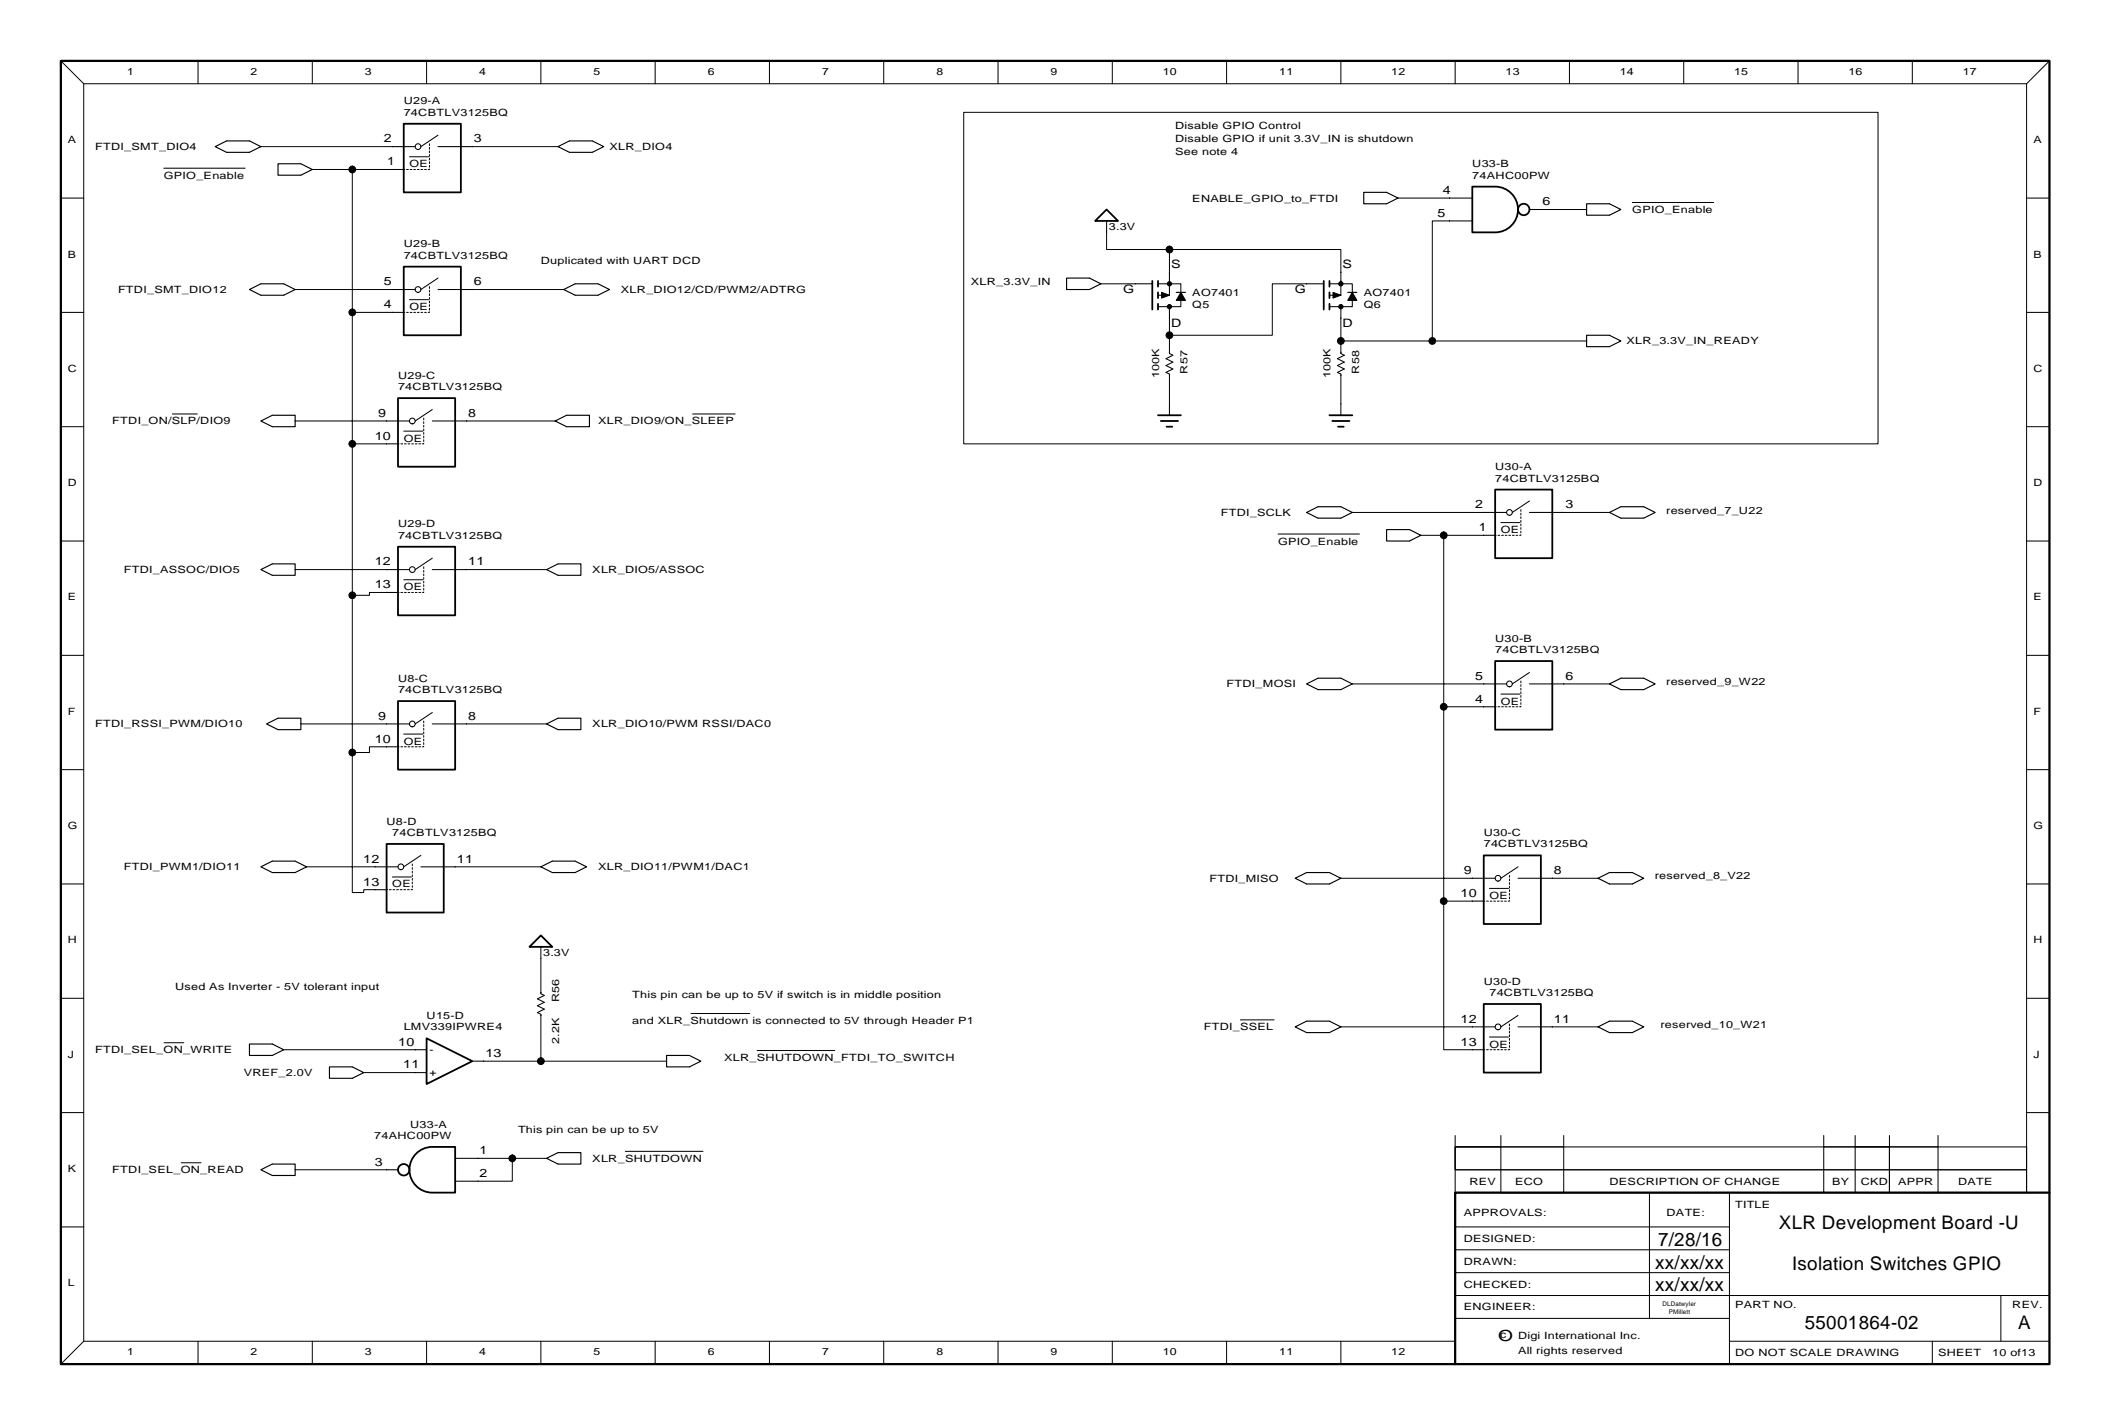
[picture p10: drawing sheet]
<svg xmlns="http://www.w3.org/2000/svg" width="469mm" height="317mm" viewBox="0 0 469 317" stroke-linecap="round" stroke-linejoin="round" font-family="sans-serif">
<g fill="none" stroke="#000" stroke-width=".22">
<path d="M13.5 13.5l5.1 5.1M18.6 18.6h431.8M18.6 18.6v279.4M44 13.5v5.1M69.4 13.5v5.1M94.8 13.5v5.1M120.2 13.5v5.1M145.6 13.5v5.1M171 13.5v5.1M196.4 13.5v5.1M221.8 13.5v5.1M247.2 13.5v5.1"/>
<path d="M272.6 13.5v5.1M298 13.5v5.1M323.4 13.5v5.1M348.8 13.5v5.1M374.2 13.5v5.1M399.6 13.5v5.1M425 13.5v5.1M450.4 18.6v246.4M455.5 13.5l-5.1 5.1M36.4 37.4h18.1M58 32.6h29.2M69.4 37.7h17.8"/>
<path d="M78.3 37.7v94.6M91 34.8h4.2M105 32.6h19M214.2 25h203.2v73.6h-203.2zM13.5 44h5.1M245.9 51.6v3.8h14M259.9 55.4h38.1v5.1M259.9 55.4v5.1M310.7 44h11.4M322.1 49.1h-3.8v26.7M342.5 46.5h10.1M362.8 45h18.1"/>
<path d="M450.4 44h5.1M13.5 69.4h5.1M65.6 64.3h21.6M78.3 69.4h8.9M91 66.6h4.2M105 64.3h20.3M244.7 63.1h7.6M259.9 70.7v7.6M290.4 63.1h-7.6v11.4h-22.9M298 70.7v7.6M298 75.8h54.6M450.4 69.4h5.1"/>
<path d="M13.5 94.8h5.1M38.3 92h5.6M65.6 93.5h20.3M78.3 98.6h7.6M89.7 95.8h4.3M103.7 93.5h19.7M153.9 92h9.5M259.9 83.4v6.3M298 83.4v6.3M450.4 94.8h5.1M284 118.7h18.1M300.5 113.9h29.3"/>
<path d="M315.8 118.9h14M320.9 118.9v81.3M333.6 116.1h4.2M347.5 113.9h10.2M13.5 120.2h5.1M65.6 126.6h20.3M78.3 132.3v66h2.5v-.6h2.6M85.9 131.6h-3.8v.7h-3.8M89.7 128.8h4.3M103.7 126.6h17.8M450.4 120.2h5.1M13.5 145.6h5.1"/>
<path d="M300.5 152h29.3M320.9 157h8.9M333.6 154.2h4.2M347.5 152h10.2M450.4 145.6h5.1M13.5 171h5.1M66.9 160.8h19M85.9 165.9h-3.8v1.3h-3.8M89.7 163.1h4.3M103.7 160.8h17.8M450.4 171h5.1M13.5 196.4h5.1"/>
<path d="M68.1 192.6h15.3M87.2 194.9h4.2M101.2 192.6h19M298 195.1h29.2M331 197.4h4.3M345 195.1h10.2M450.4 196.4h5.1M120.2 212.9v7.6M320.9 200.2v33h6.3M320.9 200.2h6.3M13.5 221.8h5.1M36.5 231.7h4.4"/>
<path d="M63.1 233.2h29.2M80.8 238.3h11.5M107.5 235.8h40.6M120.2 225.6v10.2M153.6 225.2h13M168.3 233.4h17.2M275.7 226.6h7.5M298 228.2h29.2M331 230.4h4.3M345 228.2h10.2M450.4 221.8h5.1M13.5 247.2h5.1"/>
<path d="M40.3 258.4h4.4M65.6 259.9h20.3M106.2 257.4h15.3M113.9 257.4v5h-7.7M139 255.8h17.2M323.4 254.8h10.2v5.1h-10.2zM323.4 254.8h127v5.1h-127zM323.4 252.3v2.5M333.6 259.9h116.8v5.1h-116.8zM333.6 252.3v2.5M347.5 252.3v2.5M405.3 252.3v2.5"/>
<path d="M412.3 252.3v2.5M419.9 252.3v2.5M430.7 252.3v2.5M450.4 247.2h5.1M13.5 272.6h5.1M323.4 265h61v7.6h-61zM323.4 265v-10.2h24.1v10.2h-13.9M323.4 277.7h61M366.6 265v27.9M384.4 272.6v30.5M405.3 265v-10.2h14.6v10.2h-5.1M412.3 265v-10.2h7.6v10.2h1.9"/>
<path d="M419.9 265v-10.2h10.8v10.2h-3.2M18.6 298h304.8M18.6 298l-5.1 5.1M44 298v5.1M69.4 298v5.1M94.8 298v5.1M120.2 298v5.1M145.6 298v5.1M171 298v5.1M196.4 298v5.1M221.8 298v5.1M247.2 298v5.1"/>
<path d="M272.6 298v5.1M298 298v5.1M323.4 287.8h132.1M323.4 292.9h61M323.4 282.8h61M384.4 298h71.1M429.5 298v5.1M444.7 287.8v10.2"/>
<circle cx="245.9" cy="51.6" r=".01"/>
<circle cx="259.9" cy="89.7" r=".01"/>
<circle cx="298" cy="89.7" r=".01"/>
<circle cx="120.2" cy="212.9" r=".01"/>
</g>
<g fill="#000" stroke="#000" stroke-width=".22">
<circle cx="58" cy="32.6" r=".01"/>
<circle cx="69.4" cy="37.7" r=".01"/>
<circle cx="78.3" cy="37.7" r=".75"/>
<circle cx="87.2" cy="32.6" r=".01"/>
<circle cx="87.2" cy="37.7" r=".01"/>
<circle cx="105" cy="32.6" r=".01"/>
<circle cx="124" cy="32.6" r=".01"/>
<circle cx="259.9" cy="55.4" r=".75"/>
<circle cx="310.7" cy="44" r=".01"/>
<circle cx="322.1" cy="44" r=".01"/>
<circle cx="322.1" cy="49.1" r=".01"/>
<circle cx="342.5" cy="46.5" r=".01"/>
<circle cx="352.6" cy="46.5" r=".01"/>
<circle cx="65.6" cy="64.3" r=".01"/>
<circle cx="78.3" cy="69.4" r=".75"/>
<circle cx="87.2" cy="64.3" r=".01"/>
<circle cx="87.2" cy="69.4" r=".01"/>
<circle cx="105" cy="64.3" r=".01"/>
<circle cx="125.3" cy="64.3" r=".01"/>
<circle cx="244.7" cy="63.1" r=".01"/>
<circle cx="252.3" cy="63.1" r=".01"/>
<circle cx="259.9" cy="78.3" r=".01"/>
<circle cx="259.9" cy="70.7" r=".01"/>
<circle cx="259.9" cy="60.5" r=".01"/>
<circle cx="259.9" cy="74.5" r=".75"/>
<circle cx="290.4" cy="63.1" r=".01"/>
<circle cx="298" cy="70.7" r=".01"/>
<circle cx="298" cy="78.3" r=".01"/>
<circle cx="298" cy="60.5" r=".01"/>
<circle cx="298" cy="75.8" r=".75"/>
<circle cx="318.3" cy="75.8" r=".75"/>
<circle cx="352.6" cy="75.8" r=".01"/>
<circle cx="65.6" cy="93.5" r=".01"/>
<circle cx="78.3" cy="98.6" r=".75"/>
<circle cx="85.9" cy="98.6" r=".01"/>
<circle cx="85.9" cy="93.5" r=".01"/>
<circle cx="103.7" cy="93.5" r=".01"/>
<circle cx="123.4" cy="93.5" r=".01"/>
<circle cx="259.9" cy="83.4" r=".01"/>
<circle cx="298" cy="83.4" r=".01"/>
<circle cx="300.5" cy="113.9" r=".01"/>
<circle cx="315.8" cy="118.9" r=".01"/>
<circle cx="320.9" cy="118.9" r=".75"/>
<circle cx="329.8" cy="113.9" r=".01"/>
<circle cx="329.8" cy="118.9" r=".01"/>
<circle cx="347.5" cy="113.9" r=".01"/>
<circle cx="357.7" cy="113.9" r=".01"/>
<circle cx="65.6" cy="126.6" r=".01"/>
<circle cx="78.3" cy="132.3" r=".75"/>
<circle cx="85.9" cy="131.6" r=".01"/>
<circle cx="85.9" cy="126.6" r=".01"/>
<circle cx="103.7" cy="126.6" r=".01"/>
<circle cx="121.5" cy="126.6" r=".01"/>
<circle cx="300.5" cy="152" r=".01"/>
<circle cx="320.9" cy="157" r=".75"/>
<circle cx="329.8" cy="157" r=".01"/>
<circle cx="329.8" cy="152" r=".01"/>
<circle cx="347.5" cy="152" r=".01"/>
<circle cx="357.7" cy="152" r=".01"/>
<circle cx="66.9" cy="160.8" r=".01"/>
<circle cx="78.3" cy="167.2" r=".75"/>
<circle cx="85.9" cy="160.8" r=".01"/>
<circle cx="85.9" cy="165.9" r=".01"/>
<circle cx="103.7" cy="160.8" r=".01"/>
<circle cx="121.5" cy="160.8" r=".01"/>
<circle cx="68.1" cy="192.6" r=".01"/>
<circle cx="83.4" cy="192.6" r=".01"/>
<circle cx="83.4" cy="197.7" r=".01"/>
<circle cx="101.2" cy="192.6" r=".01"/>
<circle cx="120.2" cy="192.6" r=".01"/>
<circle cx="298" cy="195.1" r=".01"/>
<circle cx="327.2" cy="195.1" r=".01"/>
<circle cx="345" cy="195.1" r=".01"/>
<circle cx="355.2" cy="195.1" r=".01"/>
<circle cx="320.9" cy="200.2" r=".75"/>
<circle cx="327.2" cy="200.2" r=".01"/>
<circle cx="63.1" cy="233.2" r=".01"/>
<circle cx="80.8" cy="238.3" r=".01"/>
<circle cx="92.3" cy="233.2" r=".01"/>
<circle cx="92.3" cy="238.3" r=".01"/>
<circle cx="107.5" cy="235.8" r=".01"/>
<circle cx="120.2" cy="220.5" r=".01"/>
<circle cx="120.2" cy="225.6" r=".01"/>
<circle cx="120.2" cy="235.8" r=".75"/>
<circle cx="148.1" cy="235.8" r=".01"/>
<circle cx="298" cy="228.2" r=".01"/>
<circle cx="327.2" cy="228.2" r=".01"/>
<circle cx="327.2" cy="233.2" r=".01"/>
<circle cx="345" cy="228.2" r=".01"/>
<circle cx="355.2" cy="228.2" r=".01"/>
<circle cx="65.6" cy="259.9" r=".01"/>
<circle cx="85.9" cy="259.9" r=".01"/>
<circle cx="106.2" cy="257.4" r=".01"/>
<circle cx="113.9" cy="257.4" r=".75"/>
<circle cx="121.5" cy="257.4" r=".01"/>
<circle cx="106.2" cy="262.4" r=".01"/>
</g>
<path d="M13.5 13.5h442v289.6h-442zM455.5 265h-132.1v38.1" fill="none" stroke="#000" stroke-width=".5"/>
<g fill="none" stroke="#000" stroke-width=".25">
<path d="M47.8 32.6l2.6-1.3h5l2.6 1.3-2.6 1.2h-5zM61.8 36.4h5.1l2.5 1.3-2.5 1.2h-5.1zM124 32.6l2.6-1.3h5l2.6 1.3-2.6 1.2h-5zM303.1 42.7h5.1l2.5 1.3-2.5 1.3h-5.1zM352.6 45.3h5.1l2.5 1.2-2.5 1.3h-5.1zM55.4 64.3l2.6-1.2h5.1l2.5 1.2-2.5 1.3h-5.1zM125.3 64.3l2.5-1.2h5.1l2.5 1.2-2.5 1.3h-5.1zM237 61.8h5.1l2.6 1.3-2.6 1.2h-5.1zM261.4 65h2.1M299.5 65h2.1M352.6 74.5h5.1l2.5 1.3-2.5 1.2h-5.1zM58 93.5l2.5-1.2h5.1v2.5h-5.1z"/>
<path d="M123.4 93.5l2.5-1.2h5.1v2.5h-5.1zM290.4 113.9l2.5-1.3h5.1l2.5 1.3-2.5 1.2h-5.1zM308.2 117.7h5l2.6 1.2-2.6 1.3h-5zM357.7 113.9l2.5-1.3h5.1l2.6 1.3-2.6 1.2h-5.1zM58 126.6l2.5-1.3h5.1v2.5h-5.1zM121.5 126.6l2.5-1.3h5.1v2.5h-5.1zM290.4 152l2.5-1.3h5.1l2.5 1.3-2.5 1.2h-5.1zM357.7 152l2.5-1.3h5.1l2.6 1.3-2.6 1.2h-5.1zM59.2 160.8l2.6-1.2h5.1v2.5h-5.1zM121.5 160.8l2.5-1.2h5.1v2.5h-5.1zM58 192.6l2.5-1.3h5.1l2.5 1.3-2.5 1.3h-5.1zM120.2 192.6l2.5-1.3h5.1l2.6 1.3-2.6 1.3h-5.1z"/>
<path d="M287.8 195.1l2.6-1.2h5.1l2.5 1.2-2.5 1.3h-5.1zM355.2 195.1l2.5-1.2h5.1l2.5 1.2-2.5 1.3h-5.1zM55.4 232h5.1l2.6 1.2-2.6 1.3h-5.1zM73.2 237h5.1l2.5 1.3-2.5 1.3h-5.1zM148.1 234.5h5.1l2.6 1.3-2.6 1.2h-5.1zM287.8 228.2l2.6-1.3h5.1l2.5 1.3-2.5 1.2h-5.1zM355.2 228.2l2.5-1.3h5.1l2.5 1.3-2.5 1.2h-5.1zM58 259.9l2.5-1.3h5.1v2.6h-5.1zM121.5 257.4l2.5-1.3h5.1v2.5h-5.1z"/>
</g>
<g fill="none" stroke="#000" stroke-width=".4">
<path d="M89.7 27.5h12.7v15.2h-12.7zM89.7 59.2h12.7v15.3h-12.7zM243.4 49.1l2.5-2.6 2.6 2.6zM327.2 41.5h5.1a5.1 5.1 0 0 1 5.1 5 5.1 5.1 0 0 1-5.1 5.1h-5.1zM256.1 62.4v6.4M257.4 62.4v1.3M257.4 65v1.2M257.4 67.5v1.3M294.2 62.4v6.4M295.5 62.4v1.3M295.5 65v1.2M295.5 67.5v1.3"/>
<path d="M88.5 88.5h12.7v15.2h-12.7zM257.4 92.3h5M258 93.5h3.8M259.3 94.8h1.2M295.5 92.3h5M296.1 93.5h3.8M297.4 94.8h1.2M332.3 108.8h12.7v15.2h-12.7zM88.5 121.5h12.7v15.2h-12.7zM88.5 155.8h12.7v15.2h-12.7zM332.3 146.9h12.7v15.2h-12.7zM85.9 187.5h12.7v15.3h-12.7z"/>
<path d="M329.8 190.1h12.7v15.2h-12.7zM120.2 207.8l2.5 2.6h-5zM94.8 230.7l10.2 5.1-10.2 5.1zM329.8 223.1h12.7v15.2h-12.7zM92.2 256.6a5.1 5.1 0 0 1 3.9-1.8h5.1v10.2h-5.1a5.1 5.1 0 0 1-4.6-2.9 5.1 5.1 0 0 1 .7-5.5z"/>
<circle cx="338.6" cy="46.5" r="1.27"/>
<circle cx="89.7" cy="259.9" r="1.27"/>
</g>
<g fill="none" stroke="#000" stroke-width=".23">
<path d="M87.2 32.6h5.1M87.2 37.7h2.5M97.3 32.6h7.7M97.3 30l-3.8 2.6M245.9 49.1v2.5M322.1 44h5.1M322.1 49.1h5.1M339.9 46.5h2.6M87.2 64.3h5.1M87.2 69.4h2.5M97.3 64.3h7.7M97.3 61.8l-3.8 2.5"/>
<path d="M252.3 63.1h3.8M257.4 63.1h2.5M257.4 68.1h2.5M259.9 63.1h2.5v5h-2.5M259.9 62.4v3.2h-2.5M259.9 60.5v2.6M259.9 68.1v2.6M259.9 78.3v.3l.8 .3-1.6 .8 1.6 .8-1.6 .7 1.6 .8-1.6 .7 .8 .4v.3M290.4 63.1h3.8M295.5 63.1h2.5M295.5 68.1h2.5M298 63.1h2.5v5h-2.5"/>
<path d="M298 62.4v3.2h-2.5M298 60.5v2.6M298 68.1v2.6M298 78.3v.3l.8 .3-1.6 .8 1.6 .8-1.6 .7 1.6 .8-1.6 .7 .8 .4v.3M85.9 93.5h5.1M85.9 98.6h2.6M96.1 93.5h7.6M96.1 91l-3.8 2.5M259.9 89.7v2.6M298 89.7v2.6M329.8 113.9h5M329.8 118.9h2.5"/>
<path d="M339.9 113.9h7.6M339.9 111.3l-3.8 2.6M85.9 126.6h5.1M85.9 131.6h2.6M96.1 126.6h7.6M96.1 124l-3.8 2.6M96.1 158.3l-3.8 2.5M329.8 152h5M329.8 157h2.5M339.9 152h7.6M339.9 149.4l-3.8 2.6M85.9 160.8h5.1"/>
<path d="M85.9 165.9h2.6M96.1 160.8h7.6M83.4 192.6h5.1M83.4 197.7h2.5M93.5 192.6h7.7M93.5 190.1l-3.8 2.5M327.2 195.1h5.1M337.4 195.1h7.6M337.4 192.6l-3.8 2.5M120.2 210.4v2.5M327.2 200.2h2.6M92.3 233.2h2.5"/>
<path d="M92.3 238.3h2.5M105 235.8h2.5M120.2 220.5v.3l.8 .4-1.6 .7 1.6 .8-1.6 .8 1.6 .7-1.6 .8 .8 .4v.2M327.2 233.2h2.6M327.2 228.2h5.1M337.4 228.2h7.6M337.4 225.6l-3.8 2.6M85.9 259.9h2.6M101.2 257.4h5M101.2 262.4h5"/>
<circle cx="92.9" cy="32.6" r=".64"/>
<circle cx="92.9" cy="64.3" r=".64"/>
<circle cx="91.6" cy="93.5" r=".64"/>
<circle cx="335.5" cy="113.9" r=".64"/>
<circle cx="91.6" cy="126.6" r=".64"/>
<circle cx="335.5" cy="152" r=".64"/>
<circle cx="91.6" cy="160.8" r=".64"/>
<circle cx="89.1" cy="192.6" r=".64"/>
<circle cx="332.9" cy="195.1" r=".64"/>
<circle cx="332.9" cy="228.2" r=".64"/>
</g>
<path d="M95.4 31.9v5.8h-5.7M95.4 63.7v5.7h-5.7M94.2 92.9v5.7h-5.7M338 113.2v5.7h-5.7M94.2 125.9v5.7h-5.7M338 151.3v5.7h-5.7M94.2 160.2v5.7h-5.7M91.6 192v5.7h-5.7M335.5 194.5v5.7h-5.7M335.5 227.5v5.7h-5.7" fill="none" stroke="#000" stroke-width=".22" stroke-dasharray=".4 .4"/>
<g fill="#000" stroke="#000" stroke-width=".23">
<path d="M258.2 65l1.7 .6-1.7 .6zM262.4 65l1.1 1.7h-2.1zM296.3 65l1.7 .6-1.7 .6zM300.5 65l1.1 1.7h-2.1z"/>
<circle cx="259.9" cy="68.1" r=".48"/>
<circle cx="259.9" cy="63.1" r=".48"/>
<circle cx="298" cy="68.1" r=".48"/>
<circle cx="298" cy="63.1" r=".48"/>
</g>
<g font-size="4.2">
<text x="395.3" y="273.1">XLR Development Board -U</text>
<text x="367.9" y="281.9">xx/xx/xx</text>
<text x="368.5" y="276.8">7/28/16</text>
<text x="367.9" y="286.9">xx/xx/xx</text>
<text x="398.3" y="282.1">Isolation Switches GPIO</text>
<text x="401.1" y="295.3">55001864-02</text>
<text x="448.5" y="295.2">A</text>
</g>
<text font-size="3.4" x="332.9" y="297.9">O</text>
<g font-size="2.6">
<text x="85.3" y="31.7">2</text>
<text x="105.3" y="31.7">3</text>
<text x="86.1" y="36.7">1</text>
<text x="320.6" y="43.1">4</text>
<text x="342.8" y="45.6">6</text>
<text x="319.5" y="48.2">5</text>
<text x="260.3" y="59.6">S</text>
<text x="298.4" y="59.6">S</text>
<text x="85.3" y="63.4">5</text>
<text x="105.3" y="63.4">6</text>
<text x="249.6" y="65.1">G</text>
<text x="287.7" y="65.1">G</text>
<text x="85.3" y="68.5">4</text>
<text x="260.3" y="72.8">D</text>
<text x="298.4" y="72.8">D</text>
<text x="84" y="92.6">9</text>
<text x="104.1" y="92.6">8</text>
<text x="83.3" y="97.7">10</text>
<text x="327.9" y="112.9">2</text>
<text x="347.9" y="112.9">3</text>
<text x="328.6" y="118">1</text>
<text x="83.3" y="125.6">12</text>
<text x="104.1" y="125.6">11</text>
<text x="83.3" y="130.7">13</text>
<text x="327.9" y="151">5</text>
<text x="347.9" y="151">6</text>
<text x="84" y="159.9">9</text>
<text x="104.1" y="159.9">8</text>
<text x="327.9" y="156.1">4</text>
<text x="83.3" y="165">10</text>
<text x="80.7" y="191.7">12</text>
<text x="101.5" y="191.7">11</text>
<text x="80.7" y="196.8">13</text>
<text x="325.3" y="194.2">9</text>
<text x="345.4" y="194.2">8</text>
<text x="324.6" y="199.3">10</text>
<text x="324.6" y="227.2">12</text>
<text x="345.4" y="227.2">11</text>
<text x="88.5" y="232.3">10</text>
<text x="324.6" y="232.3">13</text>
<text x="89.6" y="237.4">11</text>
<text x="107.9" y="234.9">13</text>
<text x="106.6" y="256.4">1</text>
<text x="83.3" y="259">3</text>
<text x="106.6" y="261.5">2</text>
</g>
<g font-size="2.2">
<text x="28.3" y="16.6">1</text>
<text x="55.7" y="16.6">2</text>
<text x="81.1" y="16.6">3</text>
<text x="106.5" y="16.6">4</text>
<text x="131.9" y="16.6">5</text>
<text x="157.3" y="16.6">6</text>
<text x="182.7" y="16.6">7</text>
<text x="208.1" y="16.6">8</text>
<text x="233.5" y="16.6">9</text>
<text x="258.4" y="16.6">10</text>
<text x="284.3" y="16.6">11</text>
<text x="309.2" y="16.6">12</text>
<text x="334.6" y="16.6">13</text>
<text x="360" y="16.6">14</text>
<text x="385.4" y="16.6">15</text>
<text x="410.8" y="16.6">16</text>
<text x="436.2" y="16.6">17</text>
<text x="89.7" y="23.2">U29-A</text>
<text x="89.7" y="25.7">74CBTLV3125BQ</text>
<text x="261.2" y="28.6">Disable GPIO Control</text>
<text x="15.1" y="31.8">A</text>
<text x="21.1" y="33.4">FTDI_SMT_DIO4</text>
<text x="135.4" y="33.4">XLR_DIO4</text>
<text x="261.2" y="31.6">Disable GPIO if unit 3.3V_IN is shutdown</text>
<text x="261.2" y="34.5">See note 4</text>
<text x="451.9" y="31.8">A</text>
<text x="36.4" y="39.7">GPIO_Enable</text>
<text x="91" y="37.2">OE</text>
<text x="327.2" y="37.2">U33-B</text>
<text x="327.2" y="39.7">74AHC00PW</text>
<text x="265" y="44.8">ENABLE_GPIO_to_FTDI</text>
<text x="362.8" y="47.3">GPIO_Enable</text>
<text x="246.4" y="51.1">3.3V</text>
<text x="15.1" y="57.2">B</text>
<text x="89.7" y="54.9">U29-B</text>
<text x="89.7" y="57.5">74CBTLV3125BQ</text>
<text x="120.2" y="58.8">Duplicated with UART DCD</text>
<text x="451.9" y="57.2">B</text>
<text x="26.2" y="65.1">FTDI_SMT_DIO12</text>
<text x="138" y="65.1">XLR_DIO12/CD/PWM2/ADTRG</text>
<text x="215.8" y="63.3">XLR_3.3V_IN</text>
<text x="265" y="65.8">AO7401</text>
<text x="303.1" y="65.8">AO7401</text>
<text x="91" y="68.9">OE</text>
<text x="265" y="68.4">Q5</text>
<text x="303.1" y="68.4">Q6</text>
<text x="361.5" y="76.5">XLR_3.3V_IN_READY</text>
<text x="15.1" y="82.6">C</text>
<text x="264" y="83" transform="rotate(-90 264 83)">R57</text>
<text x="302.1" y="83" transform="rotate(-90 302.1 83)">R58</text>
<text x="451.9" y="82.6">C</text>
<text x="88.5" y="84.2">U29-C</text>
<text x="88.5" y="86.7">74CBTLV3125BQ</text>
<text x="257.6" y="84" transform="rotate(-90 257.6 84)">100K</text>
<text x="295.7" y="84" transform="rotate(-90 295.7 84)">100K</text>
<text x="25" y="94.3">FTDI_ON/SLP/DIO9</text>
<text x="132.9" y="94.3">XLR_DIO9/ON_SLEEP</text>
<text x="89.7" y="98.1">OE</text>
<text x="332.3" y="104.5">U30-A</text>
<text x="332.3" y="107">74CBTLV3125BQ</text>
<text x="15.1" y="108">D</text>
<text x="451.9" y="108">D</text>
<text x="88.5" y="117.2">U29-D</text>
<text x="88.5" y="119.7">74CBTLV3125BQ</text>
<text x="271.3" y="114.6">FTDI_SCLK</text>
<text x="333.6" y="118.4">OE</text>
<text x="370.3" y="114.1">reserved_7_U22</text>
<text x="284" y="121">GPIO_Enable</text>
<text x="27.5" y="127.3">FTDI_ASSOC/DIO5</text>
<text x="89.7" y="131.1">OE</text>
<text x="131.6" y="127.3">XLR_DIO5/ASSOC</text>
<text x="15.1" y="133.4">E</text>
<text x="451.9" y="133.4">E</text>
<text x="332.3" y="142.6">U30-B</text>
<text x="332.3" y="145.1">74CBTLV3125BQ</text>
<text x="88.5" y="151.5">U8-C</text>
<text x="88.5" y="154">74CBTLV3125BQ</text>
<text x="272.6" y="152.7">FTDI_MOSI</text>
<text x="370.3" y="152.2">reserved_9_W22</text>
<text x="15.1" y="158.8">F</text>
<text x="21.1" y="161.6">FTDI_RSSI_PWM/DIO10</text>
<text x="131.6" y="161.6">XLR_DIO10/PWM RSSI/DAC0</text>
<text x="333.6" y="156.5">OE</text>
<text x="451.9" y="158.8">F</text>
<text x="89.7" y="165.4">OE</text>
<text x="15.1" y="184.2">G</text>
<text x="85.9" y="183.2">U8-D</text>
<text x="87.2" y="185.8">74CBTLV3125BQ</text>
<text x="329.8" y="185.8">U30-C</text>
<text x="451.9" y="184.2">G</text>
<text x="329.8" y="188.3">74CBTLV3125BQ</text>
<text x="27.5" y="193.4">FTDI_PWM1/DIO11</text>
<text x="87.2" y="197.2">OE</text>
<text x="132.9" y="193.4">XLR_DIO11/PWM1/DAC1</text>
<text x="268.8" y="195.9">FTDI_MISO</text>
<text x="367.8" y="195.4">reserved_8_V22</text>
<text x="331" y="199.7">OE</text>
<text x="15.1" y="209.6">H</text>
<text x="451.9" y="209.6">H</text>
<text x="120.7" y="212.4">3.3V</text>
<text x="38.9" y="220">Used As Inverter - 5V tolerant input</text>
<text x="140.5" y="221.7">This pin can be up to 5V if switch is in middle position</text>
<text x="329.8" y="218.8">U30-D</text>
<text x="331" y="221.3">74CBTLV3125BQ</text>
<text x="94.8" y="226.4">U15-D</text>
<text x="124.3" y="222.7" transform="rotate(-90 124.3 222.7)">R56</text>
<text x="140.5" y="227.5">and XLR_Shutdown is connected to 5V through Header P1</text>
<text x="89.7" y="228.9">LMV339IPWRE4</text>
<text x="124.3" y="232" transform="rotate(-90 124.3 232)">2.2K</text>
<text x="267.5" y="228.9">FTDI_SSEL</text>
<text x="331" y="232.7">OE</text>
<text x="369.1" y="228.4">reserved_10_W21</text>
<text x="15.1" y="235">J</text>
<text x="21.1" y="234">FTDI_SEL_ON_WRITE</text>
<text x="54.2" y="239.1">VREF_2.0V</text>
<text x="95.4" y="239.1">+</text>
<text x="95.4" y="234">-</text>
<text x="160.9" y="235.7">XLR_SHUTDOWN_FTDI_TO_SWITCH</text>
<text x="451.9" y="235">J</text>
<text x="91.2" y="250.5">U33-A</text>
<text x="115.1" y="251.8">This pin can be up to 5V</text>
<text x="83.2" y="253.1">74AHC00PW</text>
<text x="15.1" y="260.4">K</text>
<text x="25" y="260.7">FTDI_SEL_ON_READ</text>
<text x="131.6" y="258.1">XLR_SHUTDOWN</text>
<text x="326.6" y="263.2">REV</text>
<text x="336.7" y="263.2">ECO</text>
<text x="357.7" y="263.2">DESCRIPTION OF CHANGE</text>
<text x="407.2" y="263.2">BY</text>
<text x="413.6" y="263.2">CKD</text>
<text x="421.8" y="263.2">APPR</text>
<text x="435.2" y="263.2">DATE</text>
<text x="385.6" y="268.3">TITLE</text>
<text x="325.3" y="270.2">APPROVALS:</text>
<text x="325.3" y="275.9">DESIGNED:</text>
<text x="370.4" y="270.2">DATE:</text>
<text x="325.3" y="281">DRAWN:</text>
<text x="15.1" y="285.8">L</text>
<text x="325.3" y="286.1">CHECKED:</text>
<text x="325.3" y="291.2">ENGINEER:</text>
<text x="385.6" y="290.5">PART NO.</text>
<text x="447.2" y="290.5">REV.</text>
<text x="333.4" y="297.2">c</text>
<text x="337.4" y="297.6">Digi International Inc.</text>
<text x="28.3" y="301.1">1</text>
<text x="55.7" y="301.1">2</text>
<text x="81.1" y="301.1">3</text>
<text x="106.5" y="301.1">4</text>
<text x="131.9" y="301.1">5</text>
<text x="157.3" y="301.1">6</text>
<text x="182.7" y="301.1">7</text>
<text x="208.1" y="301.1">8</text>
<text x="233.5" y="301.1">9</text>
<text x="258.4" y="301.1">10</text>
<text x="284.3" y="301.1">11</text>
<text x="309.2" y="301.1">12</text>
<text x="337.4" y="300.8">All rights reserved</text>
<text x="385.6" y="301.3">DO NOT SCALE DRAWING</text>
<text x="430.7" y="301.3">SHEET</text>
<text x="442.8" y="301.3">10 of13</text>
</g>
<g font-size="1.4">
<text x="369.5" y="290.1">DLDatwyler</text>
<text x="370.9" y="291.9">PMillett</text>
</g>
</svg>
